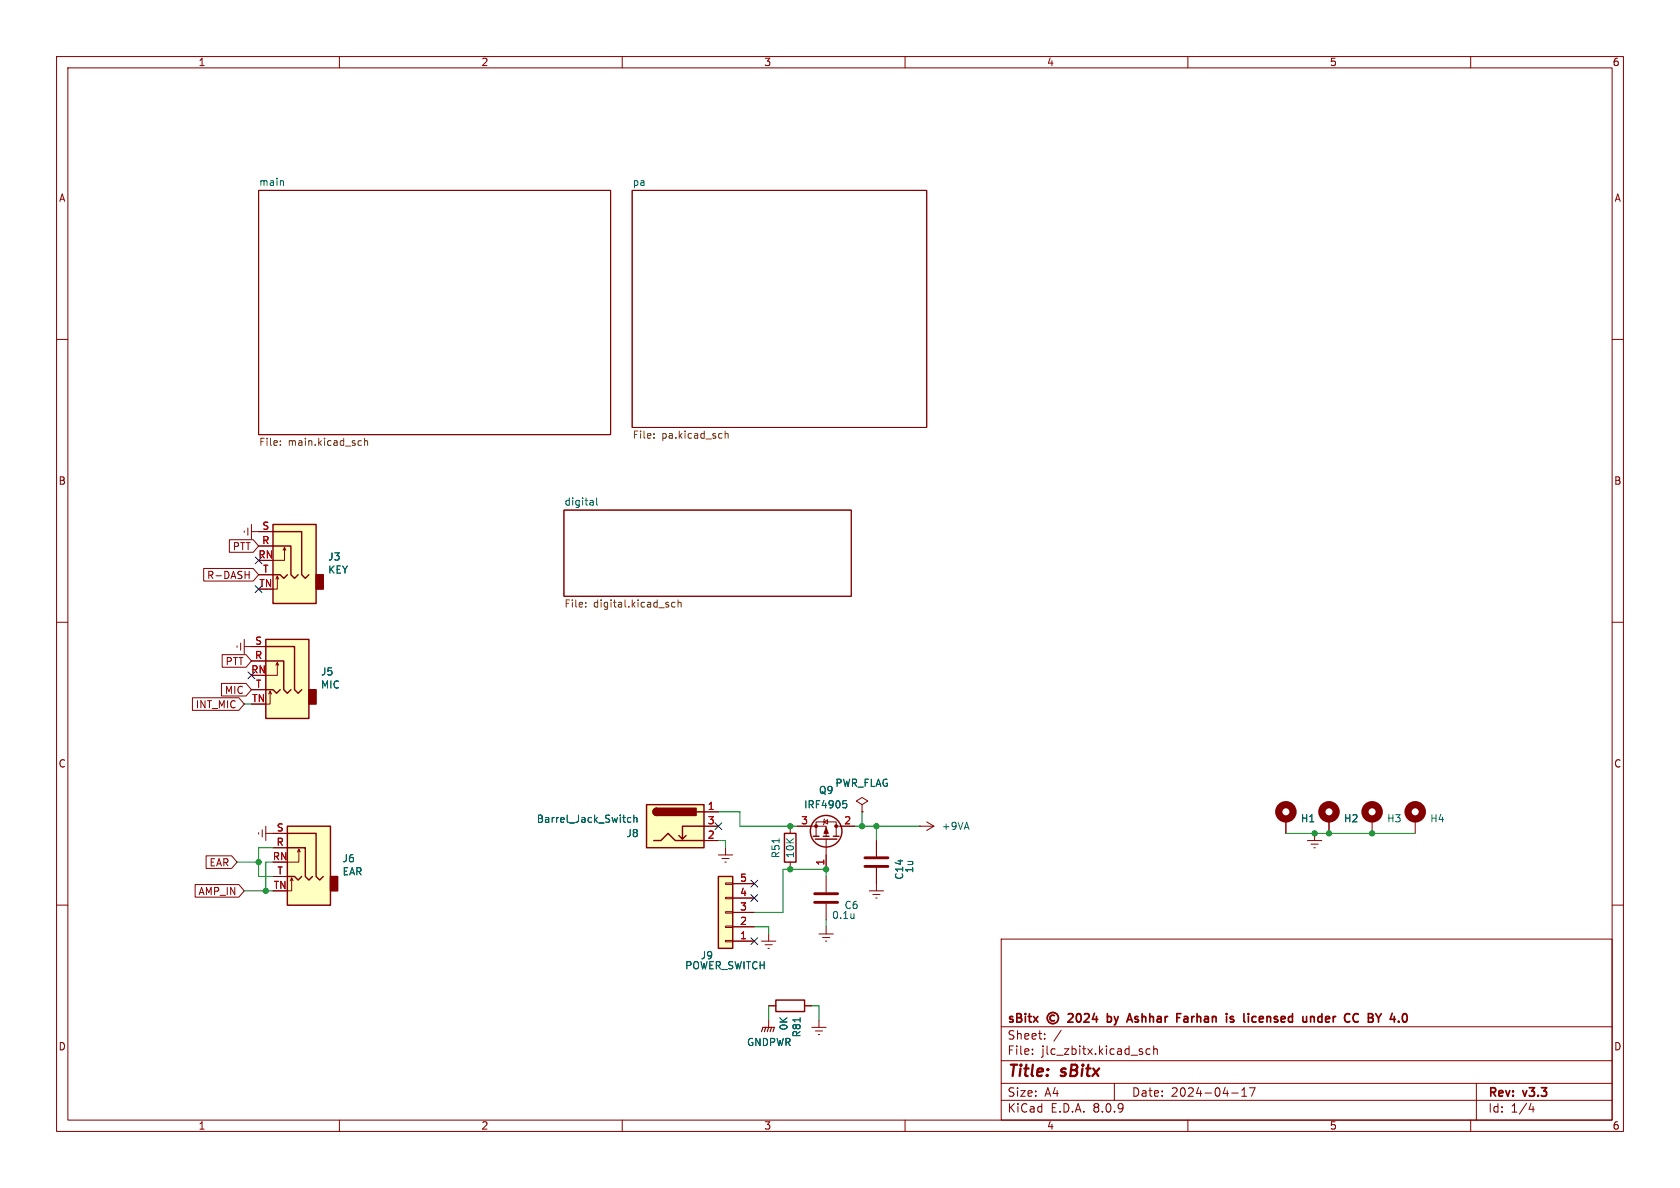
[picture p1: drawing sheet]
<svg xmlns="http://www.w3.org/2000/svg" width="297mm" height="210mm" viewBox="0 0 297 210" stroke-linecap="round" stroke-linejoin="round" font-family="sans-serif">
<g fill="none" stroke="#840000" stroke-width=".18">
<path d="M10 10h277v190h-277zM12 12h273v186h-273zM60 10v2M110 10v2M160 10v2M210 10v2M260 10v2M45.7 33.7h62.2v43.1h-62.2zM111.8 33.7h52v41.9h-52zM10 60h2M285 60h2M99.7 90.2h50.8v15.2h-50.8z"/>
<path d="M10 110h2M41.9 114.2v.2M42.5 113.7v1.2M43.2 114.3h1.2M43.2 113v2.6M285 110h2M10 160h2M177 166h108v32h-108zM285 160h2M60 198v2M110 198v2M160 198v2"/>
<path d="M177 194.5h108M177 191.5h108M177 187.5h108M177 181.5h108M182.5 186.3v.1M182.5 185.5v.1M184.7 183.6v.1M184.7 182.8v.1M187.6 182.1l-1.3 2M197 191.5v3M202 186v.3M203.3 185.5l-.4-.1-.3 .3v.4l.1 .2h.6"/>
<path d="M204 185.5l.2-.1 .3 .1 .1 .9M204 184.9v1.5M210 198v2M217.7 193.2h1.2M219.5 193.8h.9M219.5 192.7l.5-.4v1.5M220.9 192.3h1l-.7 1.5M260 198v2M261 191.5v6.5M270.7 195l-.4 1.1h.9M271 195.6v1"/>
</g>
<g fill="none" stroke="#840000" stroke-width=".3">
<path d="M186.4 179.5a.52 .52 0 0 0-.8 .5 .52 .52 0 0 0 .8 .4M188.8 179.3l.6-.1 .2 .1 .1 .3-.9 1.1h.9M190.4 179.3l.2-.1a.81 .81 0 0 1 .6 .6 .81 .81 0 0 1-.3 .8l-.1 .1a.81 .81 0 0 1-.4-1.4zM191.7 179.3l.6-.1 .2 .1 .1 .3-1 1.1h1M193.5 179.1l-.4 1.1h1M193.8 179.7v1M195.8 179.2v1.5M195.8 179.8l.4-.1 .2 .1M199.7 179.2l.5 1.5M209.3 179.8l.5-.1 .2 .2M223.1 179.7h-.3l-.2 .2 .1 .7 .4 .1M233.7 179.8l-.4-.1-.3 .3v.4l.1 .2h.6"/>
<path d="M233.7 179.2v1.5M241.9 179.9h.5M242.4 179.2h-.5v1.5h.6M246.5 179.7v1M196.4 180.5l-.2 .2-.4-.1M210 180l-.5 .1a.29 .29 0 0 0-.2 .3 .29 .29 0 0 0 .2 .3l.5-.1M218.1 180.3v.3M223.3 180l-.7 .2M245.8 180.2h.9"/>
<circle cx="186.1" cy="180" r="1"/>
</g>
<g fill="none" stroke="#725600" stroke-width=".18">
<path d="M49.6 78.6v.1M49.6 78v.1M63.5 77.9l.4 .1M63.9 78.7h-.4M64.4 78l.2-.1 .3 .1 .1 .7M64.4 77.5v1.2M115.6 77.4v.1M115.6 76.7v.1M128.2 76.2v1.3M128.2 76.7l.2-.1 .3 .1v.8M103.5 107.2v.1M103.5 106.5v.2"/>
<path d="M119.3 106.5h-.3l-.3 .2 .1 .6h.5M119.9 106.6l.2-.1h.3v.8M119.9 106v1.3"/>
</g>
<path d="M50.1 32v.8M104.8 88.5l.1 .8M104.9 89.2l-.1 .1M104.9 88.8h-.1M105.5 88v1.1l.2 .2" fill="none" stroke="#006464" stroke-width=".18"/>
<path d="M50.8 146.1h7.6v13.9h-7.6z" fill="#ffffc2"/>
<path d="M58.4 154.9h1.3v2.6h-1.3z" fill="#840000" stroke="#840000" stroke-width=".25"/>
<path d="M45.7 147.2v.2M46.4 146.7v1.3M47 147.3h3.8M47 146.1v2.5M48.3 149.9h2.5M48.3 154.9h2.5M51.6 155.2l-.3 .5M51.8 155.7l-.2-.5v2.3h-.8M52.8 150.1l-.2 .5M53.1 150.6l-.3-.5v2.3h-2" fill="none" stroke="#840000" stroke-width=".18"/>
<path d="M50.8 146.1h7.6v13.9h-7.6zM50.8 154.9h1.3l.6 .7 .6-.7M50.8 149.9h3.2v5l.6 .7 .6-.7M50.8 147.3h5.1v7.6l.6 .7 .6-.7" fill="none" stroke="#840000" stroke-width=".25"/>
<path d="M47 113h7.6v14h-7.6z" fill="#ffffc2"/>
<path d="M54.6 121.9h1.3v2.6h-1.3z" fill="#840000" stroke="#840000" stroke-width=".25"/>
<g fill="none" stroke="#840000" stroke-width=".18">
<path d="M43.2 93.9v.2M43.8 93.3v1.3M44.4 94h1.3M44.4 92.7v2.6M44.4 116.8h2.6M44.4 114.3h2.6M49 117.1l-.2 .5M49.3 117.6l-.3-.5v2.3h-2M44.4 121.9h2.6M47.8 122.2l-.3 .5M48 122.7l-.2-.5v2.3h-.8M154.9 148.6v2.8"/>
<path d="M154.9 153.4v2.8M250.2 144.8v2.5"/>
</g>
<path d="M47 113h7.6v14h-7.6zM47 116.8h3.2v5.1l.6 .7 .6-.7M47 114.3h5.1v7.6l.6 .7 .6-.7M47 121.9h1.3l.6 .7 .6-.7" fill="none" stroke="#840000" stroke-width=".25"/>
<path d="M152.9 151.6h4.1M152.9 153.2h4.1" fill="none" stroke="#840000" stroke-width=".51"/>
<circle cx="250.2" cy="143.5" r="1.27" fill="none" stroke="#840000" stroke-width="1.3"/>
<path d="M127 154.9h2.5v12.7h-2.5z" fill="#ffffc2"/>
<g fill="none" stroke="#840000" stroke-width=".18">
<path d="M128.3 156.1h1.2v.2h-1.2zM128.3 158.6h1.2v.3h-1.2zM129.5 158.8h3.8M129.5 156.2h3.8M141 146.1h5v1.7M144.3 147.8v-2.5h3.5v2.5M145.7 145.3l.6-.4v.8zM145.8 144.8l-.1 .1v.8l-.2 .1M146 148.3v5.4M147.8 146.1h3.3M153.7 157.5h2.5M154.3 158.1h1.3"/>
<path d="M154.8 158.8h.3M154.9 156.2v1.3M128.3 161.2h1.2v.2h-1.2zM128.3 163.7h1.2v.3h-1.2zM128.3 166.2h1.2v.3h-1.2zM129.5 166.4h3.8M129.5 163.8h3.8M129.5 161.3h3.8M134.6 166.4h2.6M135.3 167h1.2M135.8 167.6h.2M135.9 165.1v1.3"/>
</g>
<g fill="none" stroke="#840000" stroke-width=".25">
<path d="M127 154.9h2.5v12.7h-2.5zM143.8 147.8h1M144.1 148.3h3.9M145.5 147.8h1.1M147.3 147.8h1"/>
<circle cx="146" cy="146.9" r="2.79"/>
</g>
<g fill="#840000" stroke="#840000" stroke-width=".18">
<path d="M146 146.3l.4 1h-.7z"/>
<circle cx="144.3" cy="146" r=".25"/>
<circle cx="147.8" cy="146" r=".25"/>
</g>
<path d="M149 141.5h.6M149.2 142h.3l.2 .3-.1 .5h-.4" fill="none" stroke="#006464" stroke-width=".18"/>
<path d="M114.3 142.2h10.2v7.7h-10.2z" fill="#ffffc2"/>
<path d="M114.3 142.2h10.2v7.7h-10.2zM115.6 148.6h1.2l1.3-1.3 1.3 1.3h5.1M116.1 142.9a.64 .64 0 0 0-.7 .6 .64 .64 0 0 0 .7 .6M121.3 147.7l-.7 .6M123.2 143.5h1.3M124.5 146.1h-3.9v2.2l-.6-.6" fill="none" stroke="#840000" stroke-width=".25"/>
<g fill="#840000" stroke="#840000" stroke-width=".25">
<path d="M115.6 143.1l.5-.2v1.2a.63 .63 0 0 1-.6-.3 .63 .63 0 0 1 .1-.7z"/>
<path d="M116.1 142.9h7v1.2h-7z"/>
</g>
<g fill="none" stroke="#840000" stroke-width=".18">
<path d="M124.5 143.5h2.5M124.5 148.6h2.5M124.5 146.1h2.5M127 151.1h2.5M127.6 151.8h1.3M128.1 152.4h.3M128.3 149.9v1.2M152.4 142.2l-1-.6 1-.6 1 .6-1 .6v1.3M152.4 143.5h.1M162.6 146.1h.1M162.6 146.1h2.5M163.8 145.3l1.3 .8"/>
<path d="M165.1 146.1l-1.3 .7M234.9 144.8v2.5M242.6 144.8v2.5"/>
</g>
<path d="M111.5 144.6l-.3-.1-.3 .3 .1 .5h.5M112.1 144.6l.2-.1 .3 .1v.8M112.1 144.1v1.3" fill="none" stroke="#006464" stroke-width=".18"/>
<g fill="none" stroke="#840000" stroke-width="1.3">
<circle cx="234.9" cy="143.5" r="1.27"/>
<circle cx="242.6" cy="143.5" r="1.27"/>
</g>
<path d="M48.3 92.7h7.6v14h-7.6z" fill="#ffffc2"/>
<path d="M55.9 101.6h1.2v2.5h-1.2z" fill="#840000" stroke="#840000" stroke-width=".25"/>
<g fill="none" stroke="#840000" stroke-width=".18">
<path d="M40.5 95.4h4.3l.9 1.1-.9 1.1h-4.3zM45.7 96.5h2.6M45.7 94h2.6M50.3 96.8l-.3 .5M50.5 97.3l-.2-.5v2.3h-2M36 100.5h8.8l.9 1.1-.9 1.1h-8.8zM39.3 115.7h4.2l.9 1.1-.9 1.2h-4.2zM43.3 101.6h.7M44 101v1.3M44.4 116.8h2.6M44.4 114.3h2.6M45.7 101.6h2.6"/>
<path d="M49 101.9l-.2 .5M49.3 102.4l-.3-.5v2.2h-.7M34 123.3h8.2l1 1.2-1 1.1h-8.2zM39.2 120.8h4.3l.9 1.1-.9 1.1h-4.3zM44.4 121.9h2.6M34.5 156.4h7.7l1 1.1-1 1.1h-7.7zM36.4 151.3h4.6l.9 1.1-.9 1.1h-4.6zM48.3 149.9h2.5M48.3 147.3h2.5M48.3 154.9h2.5M124.5 148.6h2.5M124.5 146.1h2.5"/>
<path d="M124.5 143.5h2.5M129.5 158.8h3.8M129.5 156.2h3.8M139.7 146.1v1.2M139.7 152.4v1.3M141 146.1h2.5M146 151.1v2.6M146 154.9v2.8M146 159.8v2.8M148.6 146.1h2.5M152.4 143.5h.1M154.9 148.6v2.8"/>
<path d="M154.9 153.4v2.8M227.3 144.8v2.5M231.1 148.6h2.6M231.8 149.2h1.2M232.3 149.9h.2M232.4 147.3v1.3M234.9 144.8v2.5M129.5 166.4h3.8M129.5 163.8h3.8M129.5 161.3h3.8M135.9 177.8h1.3M142.2 177.8h1.3"/>
<path d="M144.8 165.1h2.5M145.4 165.7h1.3M145.9 166.4h.3M146 163.8v1.3M135.9 180.3v1.3M143.5 181.6h2.5M144.1 182.2h1.3M144.7 182.9h.2M144.8 180.3v1.3"/>
</g>
<path d="M48.3 92.7h7.6v14h-7.6zM48.3 96.5h3.1v5.1l.7 .6 .6-.6M48.3 94h5v7.6l.7 .6 .6-.6M48.3 101.6h1.2l.7 .6 .6-.6M138.7 147.3h2v5.1h-2zM137.2 176.8h5v2h-5z" fill="none" stroke="#840000" stroke-width=".25"/>
<circle cx="227.3" cy="143.5" r="1.27" fill="none" stroke="#840000" stroke-width="1.3"/>
<path d="M144 159.5h4.1M144 158h4.1" fill="none" stroke="#840000" stroke-width=".51"/>
<path d="M111.5 144.6l-.3-.1-.3 .3 .1 .5h.5M112.1 144.6l.2-.1 .3 .1v.8M112.1 144.1v1.3M137.7 148.3v.7M149 141.5h.6M149.2 142h.3l.2 .3-.1 .5h-.4M141.4 179.9v.8M151 161.5v.9M151 162.3h-.1" fill="none" stroke="#006464" stroke-width=".18"/>
<path d="M134.6 182.4l.3-.8h2l-.2 .8M135.4 181.6l-.3 .8M135.9 181.6l-.3 .8M136.4 181.6l-.3 .8" fill="none" stroke="#840000" stroke-width=".2"/>
<g fill="none" stroke="#009600" stroke-width=".18">
<path d="M43.2 124.5h1.2M41.9 152.4h3.8M43.2 157.5h5.1M48.3 149.9h-2.6v5h2.6M48.3 152.4h-1.3v5.1M127 148.6h1.3v1.3M127 143.5h3.8v2.6h10.2M146 154.9v-1.2h-7.6v7.6h-5.1M151.1 146.1h11.5M152.4 143.5v2.6M154.9 146.1v2.5M227.3 147.3h22.9"/>
<path d="M133.3 163.8h2.6v1.3M135.9 177.8v2.5M143.5 177.8h1.3v2.5M146 162.6v1.2"/>
</g>
<g fill="none" stroke="#000084" stroke-width=".18">
<path d="M45.1 98.5l1.2 1.2M46.3 98.5l-1.2 1.2M43.8 118.8l1.3 1.2M45.1 118.8l-1.3 1.2M45.1 103.5l1.2 1.2M46.3 103.5l-1.2 1.2M126.4 145.4l1.2 1.3M127.6 145.4l-1.2 1.3M132.7 155.6l1.3 1.2M132.7 158.1l1.3 1.3M134 155.6l-1.3 1.2M134 158.1l-1.3 1.3"/>
<path d="M132.7 165.8l1.3 1.2M134 165.8l-1.3 1.2"/>
</g>
<g fill="#009600" stroke="#009600" stroke-width=".18">
<circle cx="47" cy="157.5" r=".46"/>
<circle cx="45.7" cy="152.4" r=".46"/>
<circle cx="152.4" cy="146.1" r=".46"/>
<circle cx="139.7" cy="146.1" r=".46"/>
<circle cx="154.9" cy="146.1" r=".46"/>
<circle cx="234.9" cy="147.3" r=".46"/>
<circle cx="242.6" cy="147.3" r=".46"/>
<circle cx="232.4" cy="147.3" r=".46"/>
<circle cx="139.7" cy="153.7" r=".46"/>
<circle cx="146" cy="153.7" r=".46"/>
</g>
<g font-size="2.8" fill="#840000">
<text x="178" y="190.9">Title:</text>
<text x="187.7" y="190.9">sBitx</text>
</g>
<g font-size="2.1" fill="#840000">
<text x="178" y="184">Sheet:</text>
<text x="178" y="181.2">sBitx</text>
<text x="197" y="181.2">by</text>
<text x="201.3" y="181.2">Ashhar</text>
<text x="210.5" y="181.2">Farhan</text>
<text x="219.9" y="181.2">is</text>
<text x="223.6" y="181.2">licensed</text>
<text x="234.6" y="181.2">under</text>
<text x="242.6" y="181.2">CC</text>
<text x="247.4" y="181.2">BY</text>
<text x="178" y="186.7">File:</text>
<text x="184.1" y="186.7">jlc_zbitx.kicad_sch</text>
<text x="178" y="196.9">KiCad</text>
<text x="178" y="194.1">Size:</text>
<text x="184.7" y="194.1">A4</text>
<text x="185.7" y="196.9">E.D.A.</text>
<text x="193.3" y="196.9">8.0.9</text>
<text x="200" y="194.1">Date:</text>
<text x="207" y="194.1">2024-04-17</text>
<text x="263" y="194.3">Rev:</text>
<text x="263" y="196.9">Id:</text>
<text x="267.1" y="196.9">1/4</text>
<text x="269.4" y="194.3">v3.3</text>
</g>
<g font-size="1.8" fill="#840000">
<text x="35" y="11.9">1</text>
<text x="85" y="11.9">2</text>
<text x="135" y="11.9">3</text>
<text x="185" y="11.9">4</text>
<text x="235" y="11.9">5</text>
<text x="285" y="11.9">6</text>
<text x="10.3" y="35.9">A</text>
<text x="285.3" y="35.9">A</text>
<text x="10.3" y="85.9">B</text>
<text x="285.3" y="85.9">B</text>
<text x="41" y="97.5">PTT</text>
<text x="36.5" y="102.6">R-DASH</text>
<text x="39.8" y="117.8">PTT</text>
<text x="34.5" y="125.4">INT_MIC</text>
<text x="39.7" y="122.9">MIC</text>
<text x="10.3" y="135.9">C</text>
<text x="285.3" y="135.9">C</text>
<text x="36.9" y="153.4">EAR</text>
<text x="35" y="158.4">AMP_IN</text>
<text x="10.3" y="185.9">D</text>
<text x="285.3" y="185.9">D</text>
<text x="35" y="199.9">1</text>
<text x="85" y="199.9">2</text>
<text x="135" y="199.9">3</text>
<text x="185" y="199.9">4</text>
<text x="235" y="199.9">5</text>
<text x="285" y="199.9">6</text>
</g>
<g font-size="1.8" fill="#006464">
<text x="45.7" y="32.9">main</text>
<text x="111.8" y="32.9">pa</text>
<text x="99.7" y="89.5">digital</text>
<text x="57.9" y="99.3">J3</text>
<text x="57.9" y="101.6">KEY</text>
<text x="56.7" y="119.6">J5</text>
<text x="56.7" y="121.9">MIC</text>
<text x="142" y="143.1">IRF4905</text>
<text x="144.7" y="140.6">Q9</text>
<text x="147.6" y="139.3">PWR_FLAG</text>
<text x="94.8" y="145.6">Barrel_Jack_Switch</text>
<text x="110.6" y="148.2">J8</text>
<text x="166.4" y="146.9">+9VA</text>
<text x="229.9" y="145.6">H1</text>
<text x="237.5" y="145.6">H2</text>
<text x="245.1" y="145.6">H3</text>
<text x="252.7" y="145.6">H4</text>
<text x="60.5" y="152.6">J6</text>
<text x="60.5" y="154.9">EAR</text>
<text x="138" y="151.8" transform="rotate(-90 138 151.8)">R51</text>
<text x="140.6" y="151.8" transform="rotate(-90 140.6 151.8)">10K</text>
<text x="159.9" y="155.6" transform="rotate(-90 159.9 155.6)">C14</text>
<text x="161.6" y="154.4" transform="rotate(-90 161.6 154.4)">1u</text>
<text x="149.2" y="160.9">C6</text>
<text x="147" y="162.7">0.1u</text>
<text x="121" y="171.6">POWER_SWITCH</text>
<text x="123.8" y="169.8">J9</text>
<text x="132" y="185.1">GNDPWR</text>
<text x="139.4" y="182.3" transform="rotate(-90 139.4 182.3)">0K</text>
<text x="141.7" y="183.5" transform="rotate(-90 141.7 183.5)">R81</text>
</g>
<g font-size="1.8" fill="#725600">
<text x="111.8" y="77.9">File:</text>
<text x="117" y="77.9">pa.kicad_sch</text>
<text x="45.7" y="79.1">File:</text>
<text x="50.9" y="79.1">main.kicad_sch</text>
<text x="99.7" y="107.7">File:</text>
<text x="104.9" y="107.7">digital.kicad_sch</text>
</g>
<g font-size="1.8" fill="#a90000">
<text x="46.3" y="93.7">S</text>
<text x="45.6" y="98.8">RN</text>
<text x="46.3" y="96.3">R</text>
<text x="46.4" y="101.3">T</text>
<text x="45.7" y="103.9">TN</text>
<text x="44.3" y="119.1">RN</text>
<text x="45" y="116.6">R</text>
<text x="45" y="114">S</text>
<text x="44.5" y="124.2">TN</text>
<text x="45.1" y="121.7">T</text>
<text x="125" y="143.3">1</text>
<text x="48.8" y="149.6">R</text>
<text x="48.8" y="147.1">S</text>
<text x="125" y="148.3">2</text>
<text x="125" y="145.8">3</text>
<text x="141.5" y="145.8">3</text>
<text x="149.2" y="145.8">2</text>
<text x="48.1" y="152.1">RN</text>
<text x="48.9" y="154.7">T</text>
<text x="130.7" y="156">5</text>
<text x="145.8" y="153.1" transform="rotate(-90 145.8 153.1)">1</text>
<text x="48.3" y="157.2">TN</text>
<text x="130.7" y="161">3</text>
<text x="130.7" y="158.5">4</text>
<text x="130.7" y="166.1">1</text>
<text x="130.7" y="163.6">2</text>
</g>
</svg>
